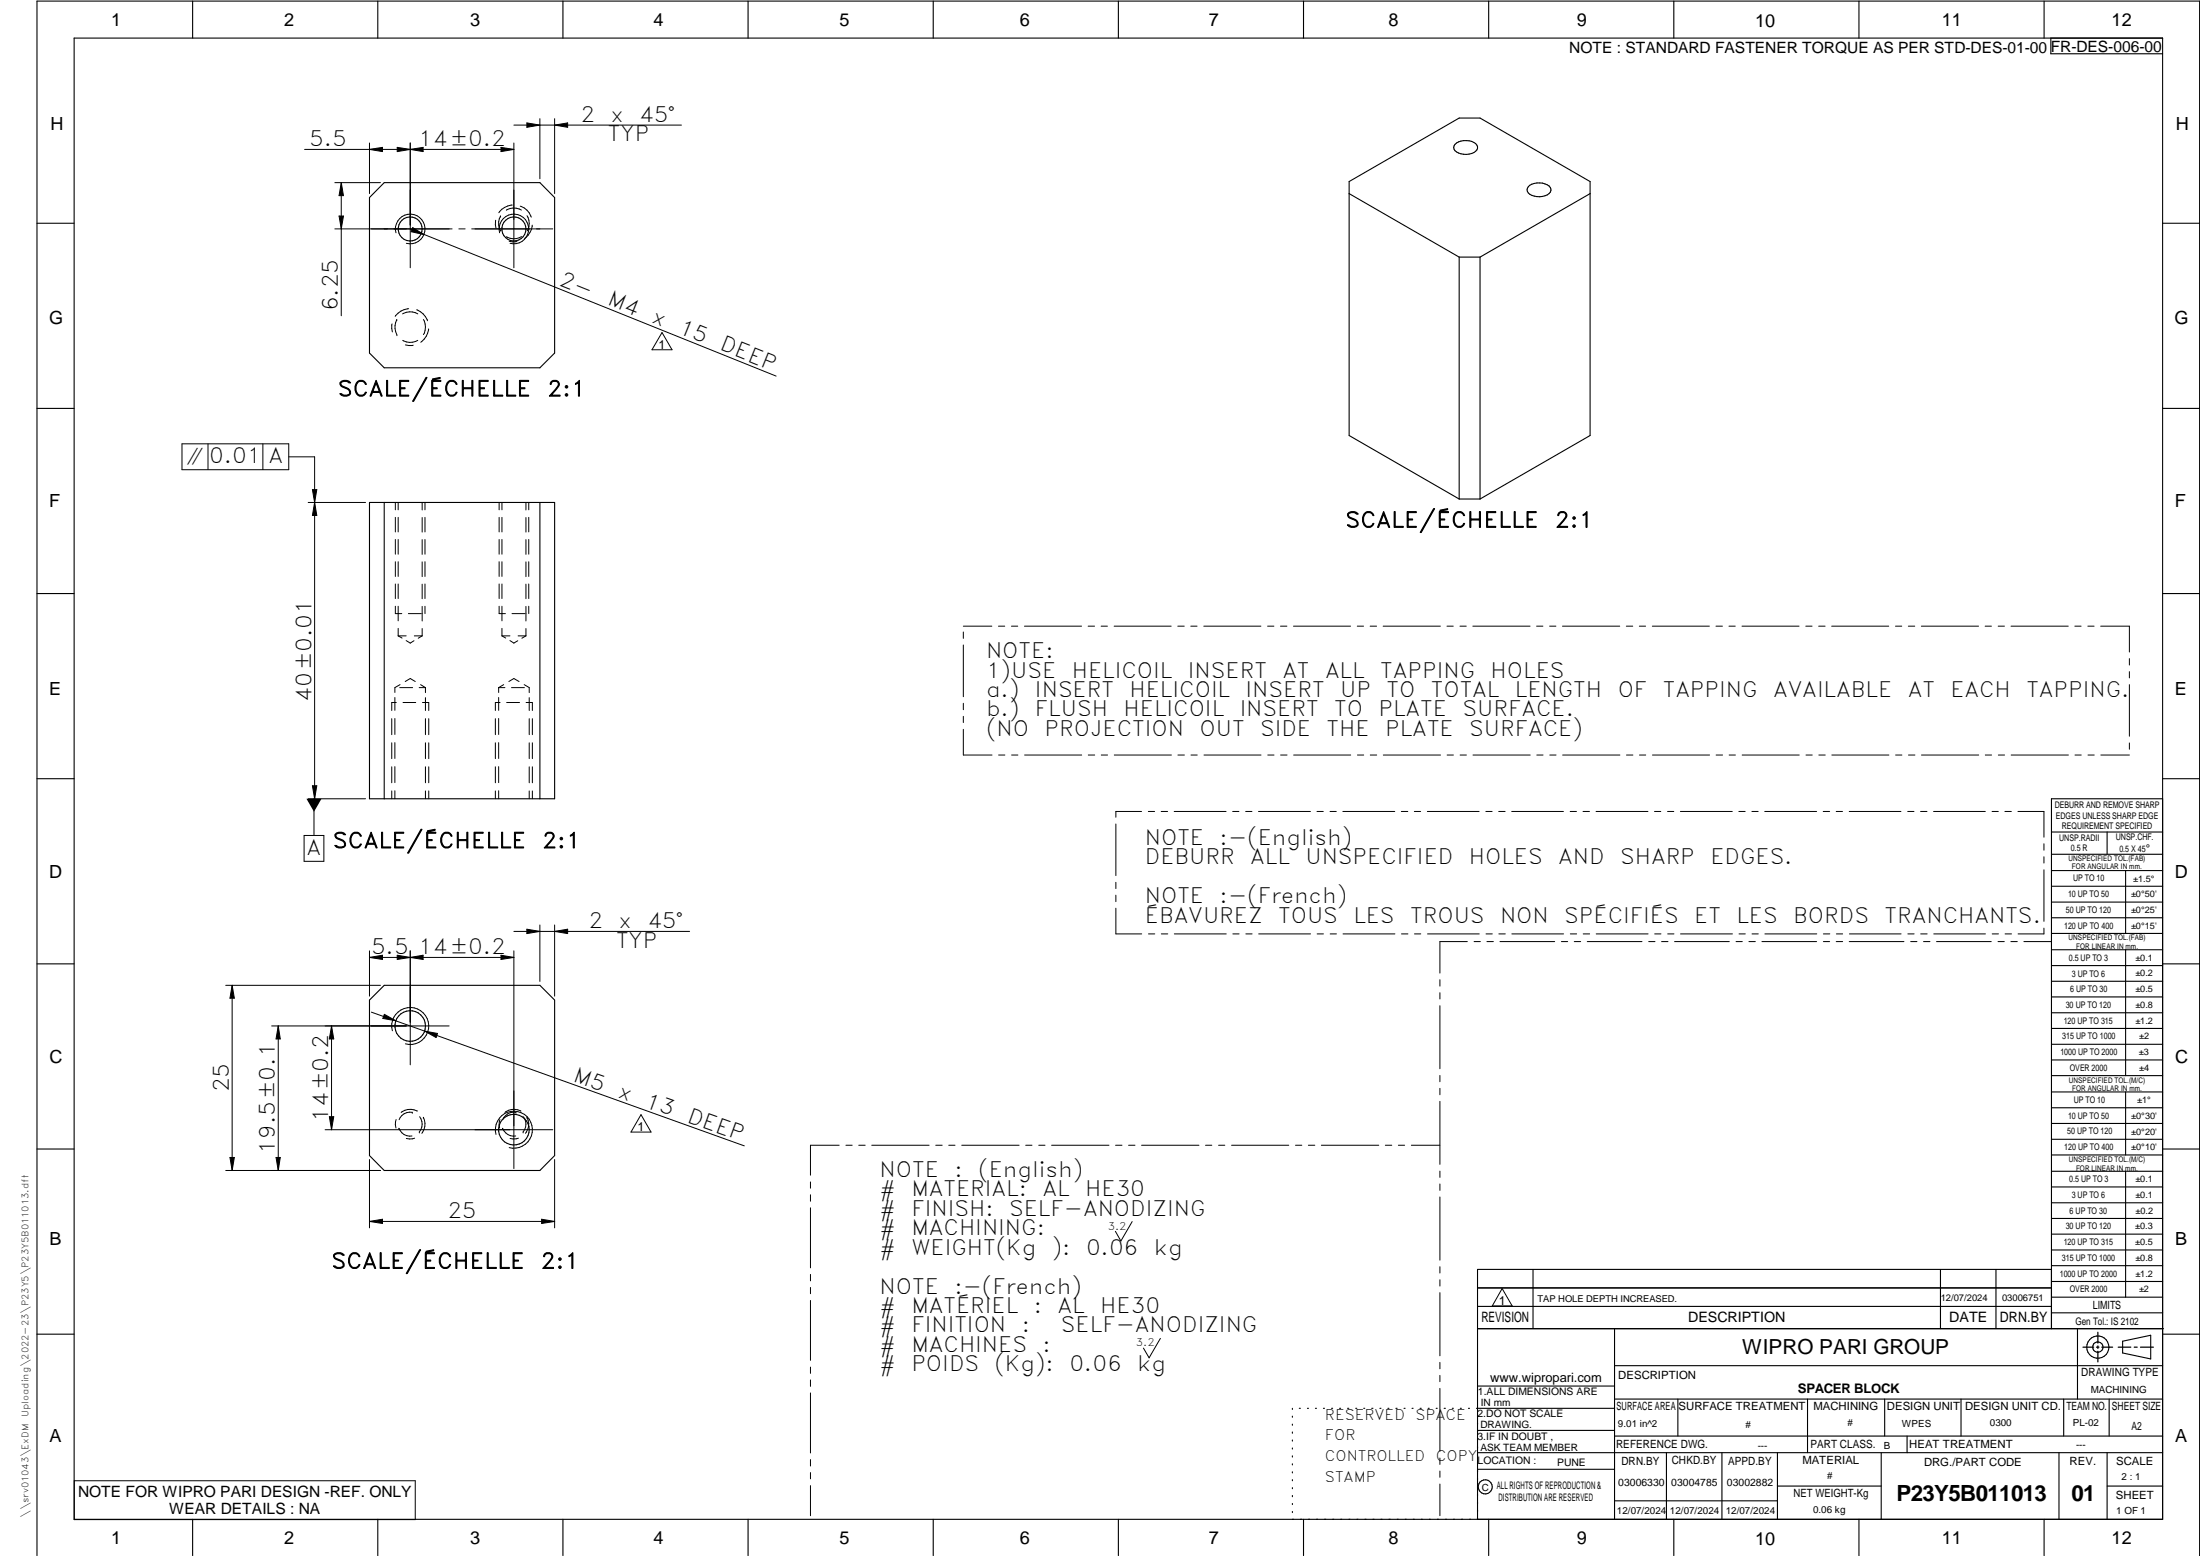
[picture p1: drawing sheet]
<svg xmlns="http://www.w3.org/2000/svg" width="594mm" height="420mm" viewBox="0 0 594 420" stroke-linecap="round" stroke-linejoin="round" font-family="sans-serif">
<g fill="none" stroke="#000" stroke-width=".3">
<path d="M20 10.3h564v400h-564zM52 .3v10M102 .3v10M152 .3v10M202 .3v10M252 .3v10M302 .3v10M352 .3v10M402 .3v10M452 .3v10M502 .3v10M552 .3v10"/>
<path d="M553.8 10.3v4.2h30.2M392.9 39a4.5 4.5 0 0 1 5.9 .2 1.61 1.61 0 0 1-1.4 2.2 4.2 4.2 0 0 1-4.8-1.1v-.9zM103.8 49.3h42l4 4v42l-4 4h-42l-4-4v-42zM364.3 52.3l29.7 17.1M413.1 50a4.7 4.7 0 0 1 5.5 .6 1.61 1.61 0 0 1-1.4 2.3 4.2 4.2 0 0 1-4.8-1.2 1.43 1.43 0 0 1 .7-1.7zM429.4 52.3l-29.7 17.1M10 60.3h10M394 69.4h5.7M394 69.4v65.3M399.7 69.4v65.3M584 60.3h10M10 110.3h10"/>
<path d="M584 110.3h10M99.8 135.7h50v80h-50zM103.8 135.7v80M145.8 135.7v80M394 134.7h5.7M399.7 134.7l29.7-17.1v-68.6l-29.7-17.1h-5.7l-29.7 17.1v68.6l29.7 17.1M10 160.3h10M584 160.3h10M10 210.3h10M584 215.7h-30v143.1M584 210.3h10M554 224.7h30"/>
<path d="M554 230.7h30M554 235.1h30M554 239.3h30M569 224.7v6M574 235.1v17M554 243.6h30M554 247.8h30M554 252.1h30M554 256.5h30M574 256.5v33.9M10 260.3h10M103.8 266.1h42l4 3.9v42l-4 4.1h-42l-4-4.1v-42z"/>
<path d="M554 260.7h30M554 265h30M554 269.2h30M554 273.5h30M554 277.7h30M584 260.3h10M554 282h30M554 286.2h30M554 290.4h30M554 294.9h30M554 299.1h30M574 294.9v17"/>
<path d="M10 310.3h10M554 303.4h30M554 307.6h30M554 311.9h30M554 316.3h30M574 316.3v34M584 310.3h10M554 320.5h30M554 324.8h30M554 329h30M554 333.2h30M554 337.5h30"/>
<path d="M399 358.8h185.2M399 352.8h155M399 347.8h155M414 342.8v16M436 358.8v51.5M524 342.8v16M539 342.8v16M554 341.8h30M554 346h30M554 350.3h30M554 354.5h30M554 342.8h-155v67.5"/>
<path d="M561 358.8v19M10 360.3h10M399 374.3h37M436 377.8h148M453.1 377.8v10M488.1 377.8v14.5M508.9 377.8v10M529.5 377.8v10M557.3 377.8v10M569.5 377.8v10M573.2 362.2l7.6-1.6v6.3l-7.6-1.6zM584 368.8h-148"/>
<path d="M584 360.3h10M349 380.3v.3M349 382.4v.3M349 384.6v.3M349 386.7v.3M349 388.8v.3M349 391v.3M349 393.1v.3M349 395.3v.3M349 397.4v.3M349 399.5v.3M350.9 380.3h.2"/>
<path d="M353.1 380.3h.2M355.2 380.3h.3M357.4 380.3h.3M359.6 380.3h.3M361.7 380.3h.3M363.9 380.3h.3M366.1 380.3h.3M368.3 380.3h.2M370.4 380.3h.3M372.6 380.3h.3M374.8 380.3h.3M376.9 380.3h.4"/>
<path d="M379.1 380.3h.3M381.3 380.3h.3M383.4 380.3h.4M385.6 380.3h.3M387.8 380.3h.3M390 380.3h.3M392.2 380.3h.3M394.3 380.3h.3M396.5 380.3h.3M398.7 380.3h37.3M399 396.7h37M399 392.3h185"/>
<path d="M399 386.2h37M436 387.8h148M450 392.3v18M465 392.3v18M480 392.3v18M508 392.3v18M515 387.8v4.5M556 392.3v18M569 392.3v18M52 410.3v9.7M102 410.3v9.7M152 410.3v9.7"/>
<path d="M202 410.3v9.7M252 410.3v9.7M302 410.3v9.7M349 401.7v.3M349 403.8v.4M349 406v.3M349 408.1v.3M352 410.3v9.7M402 410.3v9.7M436 405.3h44M452 410.3v9.7M480 401.3h28"/>
<path d="M502 410.3v9.7M552 410.3v9.7M569 401.3h15M10 420v-419.7h584v419.7"/>
<circle cx="110.7" cy="61.8" r="3.2"/>
<circle cx="138.8" cy="61.8" r="3.2"/>
<circle cx="110.8" cy="277" r="4.1"/>
<circle cx="138.8" cy="305" r="4.1"/>
<circle cx="566.5" cy="363.7" r="1.39"/>
<circle cx="566.5" cy="363.8" r="3"/>
<circle cx="401.1" cy="401.5" r="1.9"/>
</g>
<g fill="none" stroke="#000" stroke-width=".27">
<path d="M99.8 38.6v13.7M107.3 39.8l3.5 .5-3.5 .6zM110.8 38.6v33.7M135.3 39.8l3.5 .5-3.5 .6zM138.8 33.8h45.2M138.8 38.6v33.7M142.3 33.2l3.5 .6-3.5 .6zM145.8 32v16.3M149.8 32v20.3M149.8 33.8l3.5-.6v1.2zM82.2 40.3h56.6M90.4 49.3h12.3"/>
<path d="M91.6 58.3h1.1l-.5 3.5zM92.2 49.3l.5 3.5h-1.1zM92.2 49.3v36M99.8 40.3l3.5-.5v1.1zM110.8 40.3l3.5-.5v1.1zM133.9 59.5v2.1M135.2 58.3h.1M135.2 58.3a4 4 0 0 0 0 4.1M138.3 55.4a4.9 4.9 0 0 0-3.6 2M140.5 55.7a4.6 4.6 0 0 1 3 2.9M140.8 56.7a3.9 3.9 0 0 0-4.1 .1M142.3 58.3a4 4 0 0 1 .1 4.1"/>
<path d="M106.9 62.9a4 4 0 0 1 3.6-5 4 4 0 0 1 4.3 4.3 4 4 0 0 1-5.1 3.5M110.8 61.8l98.8 39.8M111.5 61.5l3 1.8-3.5-.7zM122.1 61.8h-31.7M123.9 61.8h1.7M127.4 61.8h21.9M134.9 62.9a4 4 0 0 1 3.5-5.1 4 4 0 0 1 4.4 4.4 4 4 0 0 1-5.1 3.5M137.5 65.2h2.1M140.8 63.9a3.9 3.9 0 0 1-4.1 0M143.7 60.8a4.9 4.9 0 0 1-2.1 3.6M105.9 87.5l.1 2.1M107.1 86.3h.1"/>
<path d="M107.1 86.3a4.4 4.4 0 0 0 0 4M107.2 90.4h.1M108.7 84.8a4.1 4.1 0 0 1 4.1 0M109.5 93.1l2.1 .1M110.4 83.4a4.9 4.9 0 0 0-3.7 2M112.5 83.7a4.9 4.9 0 0 1 2.9 2.9M112.8 91.9a4 4 0 0 1-4.1 0M114.3 86.3a4 4 0 0 1 0 4M115.7 88.8a4.9 4.9 0 0 1-2.1 3.6M178.8 89.8l2.7 4.6h-5.4zM49.1 119.8h28.9v7h-28.9zM56.2 119.8v7"/>
<path d="M71 119.8v7M78 123.4h7v92.3M83.2 135.7h15.5M84.4 132.2h1.1l-.5 3.5zM85 135.7l.5 3.5h-1.1zM106.8 135.7v2M106.8 139.7v3.9M107.5 135.7v2M107.5 139.7v3.9M114 135.7v2M114 139.7v4M114.8 135.7v2"/>
<path d="M114.8 139.7v3.9M134.8 135.7v2M134.8 139.7v3.9M135.5 135.7v2M135.5 139.7v3.9M142 135.7v2M142 139.7v4M142.8 135.7v2M142.8 139.7v3.9M106.8 145.7v3.9M106.8 151.7v4M106.8 157.7v3.9"/>
<path d="M107.5 145.7v3.9M107.5 151.7v4M107.5 157.7v3.9M114 145.7v4M114 151.7v4M114 157.7v4M114.8 145.7v3.9M114.8 151.7v4M114.8 157.7v3.9M134.8 145.7v3.9M134.8 151.7v4M134.8 157.7v3.9"/>
<path d="M135.5 145.7v3.9M135.5 151.7v4M135.5 157.7v3.9M142 145.7v4M142 151.7v4M142 157.7v4M142.8 145.7v3.9M142.8 151.7v4M142.8 157.7v3.9M106.8 163.7v2h1.7M107.5 171.7h2.2M107.5 163.7v3.9"/>
<path d="M107.5 171.7l1.1 .6M107.5 169.7v2M109.7 173l1.1 .7 1-.7M110.3 165.7h3.4M111.9 171.7h2.1M114 163.7v4M114 169.7v2M114 171.7l-1.1 .6M114.8 163.7v2M134.8 163.7v2h1.7M135.5 171.7h2.2M135.5 163.7v3.9"/>
<path d="M135.5 169.7v2M135.5 171.7l1.1 .6M137.7 173l1.1 .7 1-.7M138.3 165.7h3.4M139.9 171.7h2.1M142 163.7v4M142 169.7v2M142 171.7l-1.1 .6M142.8 163.7v2M260.1 169.1h7.7M260.1 170.6v1.8M260.1 174.2v13.9"/>
<path d="M269.6 169.1h1.7M273.1 169.1h1.7M276.6 169.1h15.5M293.8 169.1h1.8M297.3 169.1h1.7M300.9 169.1h15.4M318 169.1h1.8M321.6 169.1h1.7M325.1 169.1h15.4M342.3 169.1h1.7M345.8 169.1h1.7M349.3 169.1h15.4"/>
<path d="M366.5 169.1h1.7M370 169.1h1.7M373.5 169.1h15.5M390.7 169.1h1.7M394.2 169.1h1.7M397.7 169.1h15.5M414.9 169.1h1.7M418.5 169.1h1.7M421.9 169.1h15.5M439.2 169.1h1.7M442.7 169.1h1.7M446.2 169.1h15.4"/>
<path d="M463.4 169.1h1.7M466.9 169.1h1.7M470.4 169.1h15.4M487.6 169.1h1.7M491.1 169.1h1.7M494.6 169.1h15.4M511.8 169.1h1.7M515.3 169.1h1.8M518.8 169.1h15.5M536.1 169.1h1.7M539.6 169.1h1.7M543 169.1h15.5"/>
<path d="M560.3 169.1h1.7M563.8 169.1h1.7M567.3 169.1h7.7v7M575 177.8v1.8M105.8 194.1v4.3M106.6 194v4.3M106.6 188.3v3.5M107 189.7h-1.2v2.2M107.9 185.7h3.5M108 184.9l-1.4 .8v1.3M108.8 189.7h3.5M109.4 184l1.4-.8 1.3 .8"/>
<path d="M113.2 185.7h1.7M113.6 184.9l1.3 .8M114.1 189.7h1.7v2.2M114.9 194.1v4.3M114.9 185.7v1.3M114.9 188.4v3.5M115.8 194.1v4.3M133.8 194.1v4.3M134.7 185.7h1.6M134.7 194v4.3M134.7 185.7v1.3M134.7 188.3v3.5"/>
<path d="M135 189.7h-1.2v2.2M136 184.9l-1.3 .8M136.8 189.7h3.5M137.4 184l1.4-.8 1.4 .8M138.1 185.7h3.5M141.6 184.9l1.3 .8v1.3M142.1 189.7h1.7v2.2M142.9 194.1v4.3M142.9 188.4v3.5M143.8 194.1v4.3M260.1 196.9v7h7.8M260.1 189.9v1.7"/>
<path d="M260.1 193.4v1.7M575 181.4v1.6M575 184.9v13.9M83.2 215.7h15.5M84.4 212.2h1.1l-.5 3.5zM84.8 215.7v9.9M105.8 200.6v4.3M105.8 207.1v4.3M105.8 213.6v2.1M106.6 200.5v4.3M106.6 207v4.3M106.6 213.5v2.2"/>
<path d="M114.9 200.6v4.3M114.9 207.1v4.3M114.9 213.6v2.1M115.8 200.6v4.3M115.8 207.1v4.3M115.8 213.6v2.1M133.8 200.6v4.3M133.8 207.1v4.3M133.8 213.6v2.1M134.7 200.5v4.3M134.7 207v4.3M134.7 213.5v2.2"/>
<path d="M142.9 200.6v4.3M142.9 207.1v4.3M142.9 213.6v2.1M143.8 200.6v4.3M143.8 207.1v4.3M143.8 213.6v2.1M269.7 203.9h1.6M273.2 203.9h1.7M276.7 203.9h15.4M293.9 203.9h1.7M297.4 203.9h1.7M300.9 203.9h15.4"/>
<path d="M308.3 219.1h-7v1.6M310.1 219.1h1.7M313.6 219.1h1.7M317.1 219.1h14M318.1 203.9h1.7M321.6 203.9h1.7M325.1 203.9h15.4M332.9 219.1h1.7M336.4 219.1h1.7M339.8 219.1h14.1M342.3 203.9h1.7M345.8 203.9h1.8"/>
<path d="M349.3 203.9h15.4M355.6 219.1h1.7M359.1 219.1h1.7M362.6 219.1h14M366.6 203.9h1.7M370 203.9h1.8M373.5 203.9h15.5M378.4 219.1h1.7M381.9 219.1h1.7M385.4 219.1h14M390.8 203.9h1.7M394.3 203.9h1.7"/>
<path d="M397.8 203.9h15.4M401.2 219.1h1.7M404.7 219.1h1.7M408.2 219.1h14M415 203.9h1.7M418.5 203.9h1.7M422 203.9h15.4M424 219.1h1.7M427.5 219.1h1.7M431 219.1h14M439.2 203.9h1.7M442.7 203.9h1.7"/>
<path d="M446.2 203.9h15.4M446.8 219.1h1.7M450.3 219.1h1.7M453.8 219.1h14M463.4 203.9h1.8M466.9 203.9h1.7M469.6 219.1h1.6M470.4 203.9h15.5M473.1 219.1h1.7M476.5 219.1h14.1M487.7 203.9h1.7M491.1 203.9h1.8"/>
<path d="M492.3 219.1h1.8M494.7 203.9h15.4M495.8 219.1h1.7M499.4 219.1h13.9M511.9 203.9h1.7M515.1 219.1h1.7M515.4 203.9h1.7M518.6 219.1h1.8M518.9 203.9h15.4M522.1 219.1h14M536.1 203.9h1.7M537.9 219.1h1.7"/>
<path d="M539.6 203.9h1.7M541.4 219.1h1.7M543.1 203.9h15.4M544.9 219.1h7v7M560.3 203.9h1.7M563.8 203.9h1.7M567.3 203.9h7.7M575 200.6v1.7M82.1 225.6h5.4v7h-5.4zM301.3 222.5v13.9M301.3 238.3v1.6M551.9 227.8v1.8"/>
<path d="M551.9 231.4v1.6M551.9 234.9v13.9M99.8 256.8v12.2M99.8 258.5l3.5-.6v1.2zM99.8 258.5h39M107.3 257.9l3.5 .6-3.5 .6zM110.8 258.5l3.5-.6v1.2zM110.8 256.8v30.7M135.3 257.9l3.5 .6-3.5 .6zM138.8 251.5h47.4M138.8 256.8v58.8M142.3 250.9l3.5 .6-3.5 .6z"/>
<path d="M145.8 249.8v15.2M149.8 249.8v19.2M149.8 251.5l3.5-.6v1.2zM301.3 245.2v7h7M301.3 241.7v1.8M310.1 252.2h1.7M313.6 252.2h1.7M317.1 252.2h14M332.9 252.2h1.7M336.4 252.2h1.7M339.9 252.2h14M355.7 252.2h1.7"/>
<path d="M359.2 252.2h1.7M362.7 252.2h14M378.5 252.2h1.7M382 252.2h1.7M385.5 252.2h14M396.2 254.3h-7.4v8.5M398.1 254.3h1.6M401.3 252.2h1.7M401.5 254.3h1.8M404.7 252.2h1.8M405 254.3h14.8M408.3 252.2h13.9"/>
<path d="M421.6 254.3h1.7M424 252.2h1.7M425.1 254.3h1.7M427.5 252.2h1.8M428.6 254.3h14.8M431 252.2h14M445.2 254.3h1.7M446.8 252.2h1.7M448.7 254.3h1.7M450.3 252.2h1.7M452.2 254.3h14.8M453.8 252.2h14"/>
<path d="M468.8 254.3h1.7M469.6 252.2h1.7M472.3 254.3h1.7M473.1 252.2h1.7M475.8 254.3h14.8M476.6 252.2h14M492.4 254.3h1.7M492.4 252.2h1.7M495.8 254.3h1.8M495.9 252.2h1.7M499.4 254.3h14.7M499.4 252.2h14"/>
<path d="M515.2 252.2h1.7M516 254.3h1.6M518.7 252.2h1.7M519.4 254.3h1.8M522.2 252.2h13.9M522.9 254.3h14.8M538 252.2h1.7M539.5 254.3h1.7M541.4 252.2h1.8M543 254.3h1.7M546.5 254.3h7.4M551.9 250.6v1.6h-6.9"/>
<path d="M61 266.1h41.7M62.7 266.1v50M62.7 266.1l.6 3.4h-1.2zM73.4 277h47.9M75.1 277l.6 3.5h-1.2zM75.1 277v39.1M89.5 277l.6 3.5h-1.2zM89.5 277v28.1M100.3 273.3l14.4 5.1M103.8 273.9l3.1 1.7-3.5-.6zM106 278.3a5 5 0 0 1 4.3-6.2 5 5 0 0 1 5.4 5.4 5 5 0 0 1-6.2 4.4M114.7 278.4l86.3 31"/>
<path d="M114.7 278.4l3.4 .7-.3 1.1zM388.8 264.5v1.8M388.8 268.1v1.6M388.8 271.6v17M388.8 290.4v1.7M388.8 293.9v1.7M388.8 297.4v17M61 316.1h41.7M62.1 312.5h1.2l-.6 3.6zM74.5 312.5h1.2l-.6 3.6zM87.8 305.1h61.5M88.9 301.5h1.2l-.6 3.6z"/>
<path d="M99.8 313.1v18.5M107 302.3l-.2 1.4 .1 .9M107.7 304.7a3.2 3.2 0 0 0 3.5 2M107.7 304.7h.1M111.3 300.4a3.2 3.2 0 0 0-3.5 1.9M111.3 300.4h.1M112 307.3l-1.4 .3-.9-.2M112.7 300a4 4 0 0 0-4.4 .4M113.2 305.6h.1M113.3 301.5a3.3 3.3 0 0 1-.1 4.1M114.3 301.7a4.1 4.1 0 0 1-.4 4.3M114.3 301.7h.1"/>
<path d="M133.9 306.3a5 5 0 0 1 4.4-6.3 5 5 0 0 1 5.5 5.5 5 5 0 0 1-6.3 4.4M135 302.3l-.2 1.4 .1 .9M135.7 304.7a3.2 3.2 0 0 0 3.6 2M135.7 304.7h.1M139.3 300.4a3.2 3.2 0 0 0-3.5 1.9M139.3 300.4h.1M140 307.3l-1.4 .3-.9-.2M140.7 300a4 4 0 0 0-4.4 .4M141.3 305.6h.1M141.3 301.5a3.2 3.2 0 0 1 0 4.1M142.3 301.7a3.9 3.9 0 0 1-.4 4.3M142.3 301.7h.1"/>
<path d="M149.8 313.1v18.5M173.1 301l2.7 4.7h-5.4zM218.9 319.2v1.6M226.6 309.2h-7.7v8.1M228.4 309.2h1.7M231.9 309.2h1.7M235.4 309.2h15.5M252.7 309.2h1.7M256.2 309.2h1.7M259.7 309.2h15.5M277 309.2h1.7M280.5 309.2h1.7"/>
<path d="M284 309.2h15.5M301.2 309.2h1.8M304.8 309.2h1.7M308.3 309.2h15.5M325.5 309.2h1.7M329.1 309.2h1.6M332.6 309.2h15.4M349.8 309.2h1.7M353.3 309.2h1.7M356.8 309.2h15.5M374.1 309.2h1.7M377.6 309.2h1.7"/>
<path d="M381.1 309.2h7.7M388.8 316.2v1.7M388.8 319.7v1.7M99.8 329.8l3.5-.6v1.2zM99.8 329.8h50M146.3 329.2l3.5 .6-3.5 .6zM218.9 322.6v1.8M218.9 326.1v16.2M305.7 329.9l-3 5.2-1.5-2.6M388.8 323.2v17.1M218.9 344.1v1.8M218.9 347.6v1.7"/>
<path d="M218.9 351.2v16.1M388.8 342.1v1.6M388.8 345.6v1.7M388.8 349v17.1M405.6 347.9l2.7 4.7h-5.3zM218.9 369.1v1.7M218.9 372.6v1.8M218.9 376.1v16.2M313.3 361.4l-3 5.2-1.5-2.6M388.8 367.9v1.7M388.8 371.4v1.7M388.8 374.9v17"/>
<path d="M20.1 399.8h92v10.5h-92zM218.9 394.1v1.8M218.9 397.6v1.7M388.8 393.7v1.7M388.8 397.2v1.7M218.9 401.2v8.1M388.8 400.7v8.6"/>
</g>
<path d="M566.5 359.7v3M562.5 363.8h2.9M566.1 363.8h.7M566.5 363.4v.7M566.5 364.9v2.8M567.6 363.8h2.9M572 363.8h3.4M576.3 363.8h.8M578 363.8h3.5" fill="none" stroke="#000" stroke-width=".34"/>
<g fill="#000">
<path d="M99.8 40.3l3.5-.5v1.1zM107.3 39.8l3.5 .5-3.5 .6zM110.8 40.3l3.5-.5v1.1zM135.3 39.8l3.5 .5-3.5 .6zM142.3 33.2l3.5 .6-3.5 .6zM149.8 33.8l3.5-.6v1.2zM92.2 49.3l.5 3.5h-1.1zM91.6 58.3h1.1l-.5 3.5zM111.5 61.5l3 1.8-3.5-.7zM85 135.7l.5 3.5h-1.1zM84.4 132.2h1.1l-.5 3.5zM84.4 212.2h1.1l-.5 3.5z"/>
<path d="M82.8 215.7h4l-2 3.5zM99.8 258.5l3.5-.6v1.2zM107.3 257.9l3.5 .6-3.5 .6zM110.8 258.5l3.5-.6v1.2zM135.3 257.9l3.5 .6-3.5 .6zM142.3 250.9l3.5 .6-3.5 .6zM149.8 251.5l3.5-.6v1.2zM62.7 266.1l.6 3.4h-1.2zM103.8 273.9l3.1 1.7-3.5-.6zM75.1 277l.6 3.5h-1.2zM89.5 277l.6 3.5h-1.2zM114.7 278.4l3.4 .7-.3 1.1z"/>
<path d="M62.1 312.5h1.2l-.6 3.6zM74.5 312.5h1.2l-.6 3.6zM88.9 301.5h1.2l-.6 3.6zM99.8 329.8l3.5-.6v1.2zM146.3 329.2l3.5 .6-3.5 .6z"/>
</g>
<g font-size="6">
<text x="512.1" y="405.2">P23Y5B011013</text>
<text x="559.4" y="405.2">01</text>
</g>
<g font-size="5.7">
<text x="156.7" y="32.9">2</text>
<text x="164.8" y="32.9">x</text>
<text x="172.6" y="32.9">45°</text>
<text x="83.5" y="39.5">5.5</text>
<text x="112.9" y="39.5">14±0.2</text>
<text x="164.2" y="38.2">TYP</text>
<text x="150.7" y="77" transform="rotate(22 150.7 77)">2-</text>
<text x="163.7" y="82.2" transform="rotate(22 163.7 82.2)">M4</text>
<text x="91.3" y="84" transform="rotate(-90 91.3 84)">6.25</text>
<text x="175.7" y="87" transform="rotate(22 175.7 87)">x</text>
<text x="182.9" y="89.9" transform="rotate(22 182.9 89.9)">15</text>
<text x="194.1" y="94.4" transform="rotate(22 194.1 94.4)">DEEP</text>
<text x="91.2" y="107">SCALE/ÉCHELLE</text>
<text x="147.8" y="107">2:1</text>
<text x="56.5" y="125.1">0.01 A</text>
<text x="363.3" y="142.4">SCALE/ÉCHELLE</text>
<text x="419.9" y="142.4">2:1</text>
<text x="266.3" y="177.7">NOTE:</text>
<text x="266.3" y="183">1)USE</text>
<text x="289.4" y="183">HELICOIL</text>
<text x="320.8" y="183">INSERT</text>
<text x="346.3" y="183">AT</text>
<text x="357.8" y="183">ALL</text>
<text x="372.7" y="183">TAPPING</text>
<text x="402.5" y="183">HOLES</text>
<text x="84.1" y="189.5" transform="rotate(-90 84.1 189.5)">40±0.01</text>
<text x="266.3" y="188.2">a.)</text>
<text x="279.5" y="188.2">INSERT</text>
<text x="305" y="188.2">HELICOIL</text>
<text x="336.3" y="188.2">INSERT</text>
<text x="361.9" y="188.2">UP</text>
<text x="374.4" y="188.2">TO</text>
<text x="386.4" y="188.2">TOTAL</text>
<text x="409.1" y="188.2">LENGTH</text>
<text x="436.8" y="188.2">OF</text>
<text x="449" y="188.2">TAPPING</text>
<text x="478.8" y="188.2">AVAILABLE</text>
<text x="515.2" y="188.2">AT</text>
<text x="526.7" y="188.2">EACH</text>
<text x="547.2" y="188.2">TAPPING.</text>
<text x="266.3" y="193.5">b.)</text>
<text x="279.5" y="193.5">FLUSH</text>
<text x="303.4" y="193.5">HELICOIL</text>
<text x="334.8" y="193.5">INSERT</text>
<text x="360.3" y="193.5">TO</text>
<text x="372.2" y="193.5">PLATE</text>
<text x="394.9" y="193.5">SURFACE.</text>
<text x="266.3" y="198.7">(NO</text>
<text x="282" y="198.7">PROJECTION</text>
<text x="323.9" y="198.7">OUT</text>
<text x="340.3" y="198.7">SIDE</text>
<text x="358.2" y="198.7">THE</text>
<text x="374" y="198.7">PLATE</text>
<text x="396.7" y="198.7">SURFACE)</text>
<text x="82.8" y="230.8">A</text>
<text x="89.9" y="229">SCALE/ÉCHELLE</text>
<text x="146.4" y="229">2:1</text>
<text x="309.2" y="228.2">NOTE</text>
<text x="309.2" y="233.4">DEBURR</text>
<text x="329.3" y="228.2">:-(English)</text>
<text x="337.6" y="233.4">ALL</text>
<text x="352.5" y="233.4">UNSPECIFIED</text>
<text x="396.6" y="233.4">HOLES</text>
<text x="420.8" y="233.4">AND</text>
<text x="437.5" y="233.4">SHARP</text>
<text x="461.9" y="233.4">EDGES.</text>
<text x="309.2" y="243.9">NOTE</text>
<text x="329.3" y="243.9">:-(French)</text>
<text x="158.9" y="250.6">2</text>
<text x="167" y="250.6">x</text>
<text x="174.8" y="250.6">45°</text>
<text x="309.2" y="249.2">ÉBAVUREZ</text>
<text x="345.2" y="249.2">TOUS</text>
<text x="365.5" y="249.2">LES</text>
<text x="380.8" y="249.2">TROUS</text>
<text x="405.1" y="249.2">NON</text>
<text x="422.4" y="249.2">SPÉCIFIÉS</text>
<text x="457.5" y="249.2">ET</text>
<text x="468.9" y="249.2">LES</text>
<text x="484.3" y="249.2">BORDS</text>
<text x="508.9" y="249.2">TRANCHANTS.</text>
<text x="100.2" y="257.6">5.5</text>
<text x="112.9" y="257.6">14±0.2</text>
<text x="166.4" y="255.9">TYP</text>
<text x="154.5" y="291.8" transform="rotate(20 154.5 291.8)">M5</text>
<text x="61.8" y="295" transform="rotate(-90 61.8 295)">25</text>
<text x="166.6" y="296.2" transform="rotate(20 166.6 296.2)">x</text>
<text x="173.9" y="298.8" transform="rotate(20 173.9 298.8)">13</text>
<text x="88.6" y="302.9" transform="rotate(-90 88.6 302.9)">14±0.2</text>
<text x="185.3" y="302.9" transform="rotate(20 185.3 302.9)">DEEP</text>
<text x="74.2" y="311.5" transform="rotate(-90 74.2 311.5)">19.5±0.1</text>
<text x="237.5" y="317.8">NOTE</text>
<text x="257.7" y="317.8">:</text>
<text x="264.1" y="317.8">(English)</text>
<text x="237.5" y="323">#</text>
<text x="246.1" y="323">MATERIAL:</text>
<text x="281.5" y="323">AL</text>
<text x="293" y="323">HE30</text>
<text x="120.8" y="328.9">25</text>
<text x="237.5" y="328.3">#</text>
<text x="246.1" y="328.3">FINISH:</text>
<text x="272.5" y="328.3">SELF-ANODIZING</text>
<text x="237.5" y="333.5">#</text>
<text x="246.1" y="333.5">MACHINING:</text>
<text x="237.5" y="338.8">#</text>
<text x="246.1" y="338.8">WEIGHT(Kg</text>
<text x="284" y="338.8">):</text>
<text x="293.3" y="338.8">0.06</text>
<text x="311.6" y="338.8">kg</text>
<text x="89.5" y="342.5">SCALE/ÉCHELLE</text>
<text x="146" y="342.5">2:1</text>
<text x="237.5" y="349.3">NOTE</text>
<text x="257.7" y="349.3">:-(French)</text>
<text x="237.5" y="354.5">#</text>
<text x="237.5" y="359.8">#</text>
<text x="246.1" y="359.8">FINITION</text>
<text x="246.1" y="354.5">MATÉRIEL</text>
<text x="275.9" y="359.8">:</text>
<text x="279.2" y="354.5">:</text>
<text x="285.6" y="354.5">AL</text>
<text x="286.5" y="359.8">SELF-ANODIZING</text>
<text x="297.1" y="354.5">HE30</text>
<text x="237.5" y="365">#</text>
<text x="246.1" y="365">MACHINES</text>
<text x="281.5" y="365">:</text>
<text x="237.5" y="370.3">#</text>
<text x="246.1" y="370.3">POIDS</text>
<text x="268.5" y="370.3">(Kg):</text>
<text x="288.8" y="370.3">0.06</text>
<text x="307.1" y="370.3">kg</text>
</g>
<text font-size="5.6" x="470.5" y="365.5">WIPRO PARI GROUP</text>
<text font-size="5.4" x="50.4" y="125.1">i</text>
<g font-size="4.9">
<text x="30" y="6.9">1</text>
<text x="76.7" y="6.9">2</text>
<text x="127" y="6.9">3</text>
<text x="176.5" y="6.9">4</text>
<text x="226.7" y="6.9">5</text>
<text x="275.4" y="6.9">6</text>
<text x="326.4" y="6.9">7</text>
<text x="375" y="6.9">8</text>
<text x="425.8" y="6.9">9</text>
<text x="473.9" y="7.3">10</text>
<text x="524.3" y="6.9">11</text>
<text x="570.2" y="6.9">12</text>
<text x="13.6" y="35.1">H</text>
<text x="587.6" y="35.1">H</text>
<text x="13.2" y="87.5">G</text>
<text x="587.2" y="87.5">G</text>
<text x="13.2" y="137">F</text>
<text x="587.2" y="137">F</text>
<text x="13.2" y="187.6">E</text>
<text x="587.2" y="187.6">E</text>
<text x="13.2" y="237">D</text>
<text x="587.2" y="237">D</text>
<text x="13.4" y="287.1">C</text>
<text x="587.4" y="287.1">C</text>
<text x="13.4" y="336.2">B</text>
<text x="587.4" y="336.2">B</text>
<text x="13.4" y="389.3">A</text>
<text x="587.4" y="389.3">A</text>
<text x="30" y="416.9">1</text>
<text x="76.7" y="416.9">2</text>
<text x="127" y="416.9">3</text>
<text x="176.5" y="416.9">4</text>
<text x="226.7" y="416.9">5</text>
<text x="275.4" y="416.9">6</text>
<text x="326.4" y="416.9">7</text>
<text x="375" y="416.9">8</text>
<text x="425.8" y="416.9">9</text>
<text x="473.9" y="417.3">10</text>
<text x="524.3" y="416.9">11</text>
<text x="570.2" y="416.9">12</text>
</g>
<g font-size="4.2">
<text x="423.7" y="14.3">NOTE : STANDARD FASTENER TORQUE AS PER STD-DES-01-00</text>
<text x="553.8" y="14">FR-DES-006-00</text>
<text x="21.1" y="404.3">NOTE FOR WIPRO PARI DESIGN -REF. ONLY</text>
<text x="45.7" y="408.8">WEAR DETAILS : NA</text>
</g>
<g font-size="3.9">
<text x="400" y="357.1">REVISION</text>
<text x="455.9" y="357.1">DESCRIPTION</text>
<text x="526.4" y="357.1">DATE</text>
<text x="540" y="357.1">DRN.BY</text>
<text x="357.8" y="383.3">RESERVED</text>
<text x="382.3" y="383.3">SPACE</text>
<text x="357.8" y="388.9">FOR</text>
<text x="357.8" y="394.5">CONTROLLED</text>
<text x="387.8" y="394.5">COPY</text>
<text x="357.8" y="400">STAMP</text>
</g>
<text font-size="3.6" x="485.5" y="376.1">SPACER BLOCK</text>
<text font-size="3.5" x="402.4" y="373.3">www.wipropari.com</text>
<g font-size="3.4">
<text x="177.8" y="94.1">1</text>
<text x="172.2" y="305.3">1</text>
<text x="404.7" y="352.3">1</text>
</g>
<g font-size="3.1">
<text x="565.1" y="353.5">LIMITS</text>
<text x="562" y="371.7">DRAWING TYPE</text>
<text x="437" y="372.3">DESCRIPTION</text>
<text x="436.5" y="380.8">SURFACE AREA</text>
<text x="453.3" y="380.8">SURFACE TREATMENT</text>
<text x="489.7" y="380.8">MACHINING</text>
<text x="509.5" y="380.8">DESIGN UNIT</text>
<text x="530.6" y="380.8">DESIGN UNIT CD.</text>
<text x="558" y="380.6">TEAM NO.</text>
<text x="570.3" y="380.7">SHEET SIZE</text>
<text x="575.6" y="386.1">A2</text>
<text x="436.4" y="391.1">REFERENCE DWG.</text>
<text x="437.8" y="395.5">DRN.BY</text>
<text x="451.4" y="395.4">CHKD.BY</text>
<text x="466.6" y="395.5">APPD.BY</text>
<text x="486.7" y="395.4">MATERIAL</text>
<text x="488.9" y="390.9">PART CLASS.</text>
<text x="515.6" y="390.9">HEAT TREATMENT</text>
<text x="519.6" y="395.9">DRG./PART CODE</text>
<text x="558.9" y="395.5">REV.</text>
<text x="571.4" y="395.6">SCALE</text>
<text x="484.3" y="404.2">NET WEIGHT-Kg</text>
<text x="571.4" y="404.7">SHEET</text>
</g>
<text font-size="3" x="579.5" y="230.1">°</text>
<g font-size="2.8">
<text x="299.1" y="332.1">3.2</text>
<text x="560.4" y="357.7">Gen Tol.: IS 2102</text>
<text x="306.7" y="363.6">3.2</text>
<text x="399.1" y="376.6">1.ALL DIMENSIONS ARE</text>
<text x="399" y="382.7">2.DO NOT SCALE</text>
<text x="399" y="388.7">3.IF IN DOUBT ,</text>
<text x="399" y="395.4">LOCATION :</text>
<text x="420.5" y="396">PUNE</text>
<text x="404.2" y="402">ALL RIGHTS OF REPRODUCTION &amp;</text>
<text x="437" y="401.2">03006330</text>
<text x="451.3" y="401.2">03004785</text>
<text x="466.3" y="401.2">03002882</text>
<text x="404.7" y="405.4">DISTRIBUTION ARE RESERVED</text>
</g>
<g font-size="2.7">
<text x="564.6" y="376.2">MACHINING</text>
<text x="399.9" y="379.7">IN mm</text>
<text x="399.7" y="385.7">DRAWING.</text>
<text x="436.9" y="385.4">9.01 in^2</text>
<text x="471.4" y="385.5">#</text>
<text x="498.9" y="385">#</text>
<text x="513.6" y="385.3">WPES</text>
<text x="537.3" y="385.1">0300</text>
<text x="559.7" y="385.1">PL-02</text>
<text x="399.7" y="391.8">ASK TEAM MEMBER</text>
<text x="474.6" y="391.2">---</text>
<text x="508.7" y="391.2">B</text>
<text x="560.6" y="391.1">---</text>
<text x="493.4" y="399.5">#</text>
<text x="572.8" y="399.7">2 : 1</text>
<text x="400.1" y="402.5">C</text>
<text x="436.6" y="408.7">12/07/2024</text>
<text x="450.9" y="408.8">12/07/2024</text>
<text x="466" y="408.9">12/07/2024</text>
<text x="489.6" y="408.5">0.06 kg</text>
<text x="571.4" y="408.7">1 OF 1</text>
</g>
<g font-size="2.5">
<text x="554.9" y="218.3">DEBURR AND REMOVE SHARP</text>
<text x="555.2" y="221">EDGES UNLESS SHARP EDGE</text>
<text x="556.1" y="227.1">UNSP.RADII</text>
<text x="556.8" y="223.8">REQUIREMENT SPECIFIED</text>
<text x="571.4" y="226.9">UNSP.CHF.</text>
<text x="559.2" y="229.9">0.5 R</text>
<text x="572.3" y="230.1">0.5 X 45</text>
<text x="559.8" y="238">UP TO 10</text>
<text x="576.1" y="238.1">±1.5°</text>
<text x="558.5" y="242.2">10 UP TO 50</text>
<text x="575.5" y="242.3">±0°50'</text>
<text x="557.4" y="250.7">120 UP TO 400</text>
<text x="557.9" y="246.5">50 UP TO 120</text>
<text x="575.5" y="250.7">±0°15'</text>
<text x="575.5" y="246.5">±0°25'</text>
<text x="558.7" y="259.4">0.5 UP TO 3</text>
<text x="559.5" y="263.7">3 UP TO 6</text>
<text x="576.6" y="263.6">±0.2</text>
<text x="576.6" y="259.4">±0.1</text>
<text x="559" y="267.9">6 UP TO 30</text>
<text x="576.6" y="267.9">±0.5</text>
<text x="557.8" y="272.2">30 UP TO 120</text>
<text x="576.6" y="272.2">±0.8</text>
<text x="556.9" y="280.7">315 UP TO 1000</text>
<text x="557.3" y="276.4">120 UP TO 315</text>
<text x="576.6" y="276.4">±1.2</text>
<text x="577.7" y="280.7">±2</text>
<text x="556.4" y="284.9">1000 UP TO 2000</text>
<text x="577.6" y="284.9">±3</text>
<text x="558.9" y="289.2">OVER 2000</text>
<text x="577.7" y="289.3">±4</text>
<text x="560" y="297.9">UP TO 10</text>
<text x="577.1" y="297.9">±1°</text>
<text x="558.5" y="302.1">10 UP TO 50</text>
<text x="575.5" y="302.1">±0°30'</text>
<text x="557.4" y="310.6">120 UP TO 400</text>
<text x="558.2" y="306.3">50 UP TO 120</text>
<text x="575.5" y="310.6">±0°10'</text>
<text x="575.5" y="306.4">±0°20'</text>
<text x="558.8" y="319.2">0.5 UP TO 3</text>
<text x="559.4" y="323.4">3 UP TO 6</text>
<text x="576.6" y="319.2">±0.1</text>
<text x="576.6" y="323.5">±0.1</text>
<text x="558.9" y="327.7">6 UP TO 30</text>
<text x="576.7" y="327.7">±0.2</text>
<text x="557.8" y="332">30 UP TO 120</text>
<text x="576.6" y="332">±0.3</text>
<text x="556.8" y="340.5">315 UP TO 1000</text>
<text x="557.3" y="336.3">120 UP TO 315</text>
<text x="576.6" y="336.3">±0.5</text>
<text x="576.6" y="340.5">±0.8</text>
<text x="556.2" y="344.7">1000 UP TO 2000</text>
<text x="576.6" y="344.7">±1.2</text>
<text x="415.2" y="351.5">TAP HOLE DEPTH INCREASED.</text>
<text x="524.1" y="351.3">12/07/2024</text>
<text x="540.6" y="351.4">03006751</text>
<text x="558.9" y="349">OVER 2000</text>
<text x="577.6" y="349">±2</text>
</g>
<g font-size="2.4">
<text x="7.7" y="382.7" transform="rotate(-90 7.7 382.7)">Uploading\2022-23\P23Y5\P23Y5B011013.dft</text>
<text x="7.7" y="409.8" transform="rotate(-90 7.7 409.8)">\\srv01043\ExDM</text>
</g>
<g font-size="2.1">
<text x="558.5" y="232.4">UNSPECIFIED TOL.(FAB)</text>
<text x="559.5" y="234.7">FOR ANGULAR IN mm.</text>
<text x="558.6" y="253.9">UNSPECIFIED TOL.(FAB)</text>
<text x="560.7" y="256.3">FOR LINEAR IN mm.</text>
<text x="558.7" y="292.3">UNSPECIFIED TOL.(M/C)</text>
<text x="559.6" y="294.7">FOR ANGULAR IN mm.</text>
<text x="558.7" y="313.7">UNSPECIFIED TOL.(M/C)</text>
<text x="560.6" y="316.1">FOR LINEAR IN mm.</text>
</g>
</svg>
